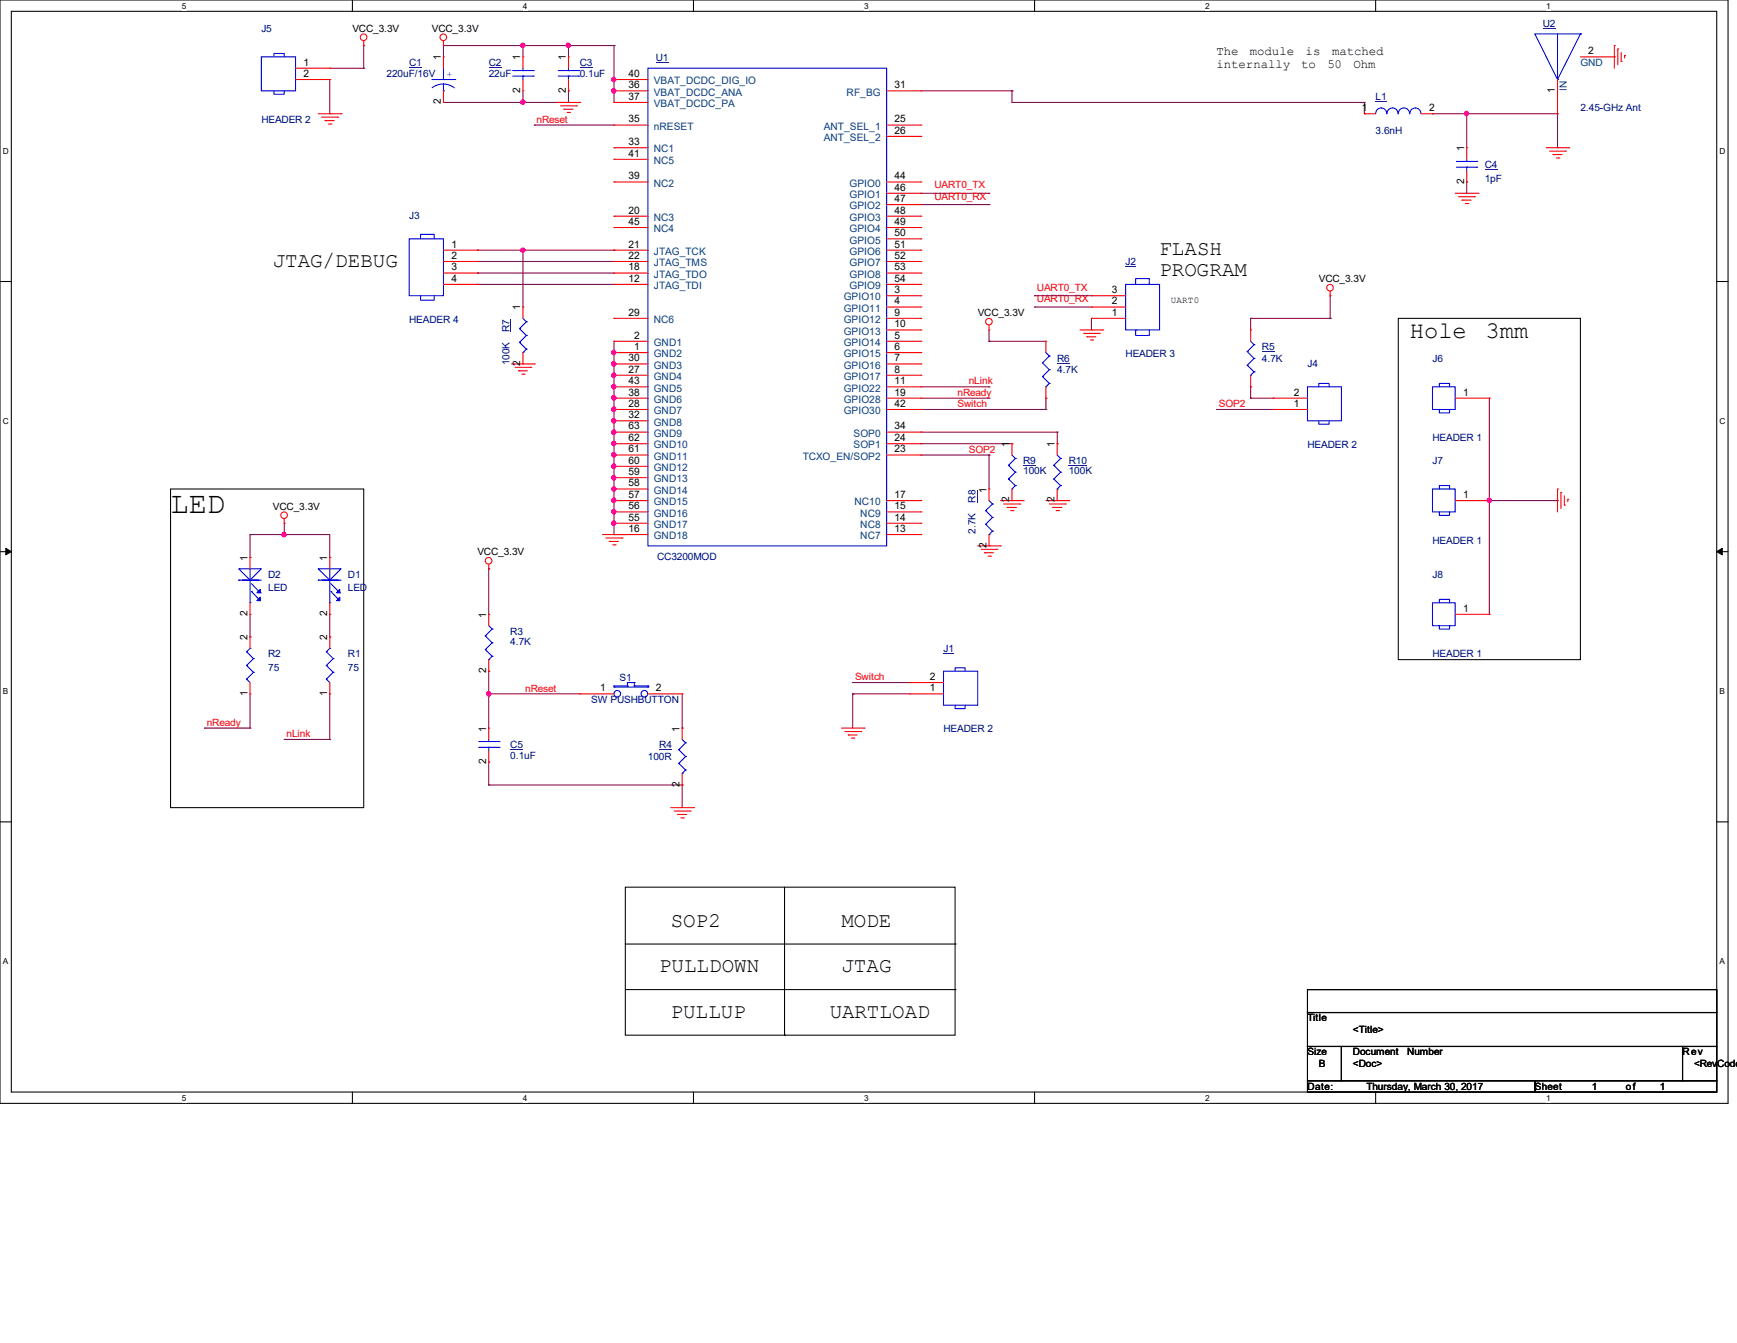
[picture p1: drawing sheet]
<svg xmlns="http://www.w3.org/2000/svg" width="279mm" height="216mm" viewBox="0 0 279 216" stroke-linecap="round" stroke-linejoin="round" font-family="sans-serif">
<path d="M0 0h278v177.4h-278zM1.8 1.8h274.3v173.8h-274.3z" fill="none" stroke="#000" stroke-width=".17"/>
<g fill="#fff">
<path d="M29.3 .2h.7v1.5h-.7z"/>
<path d="M29.3 175.8h.7v1.4h-.7z"/>
</g>
<path d="M56.7 0v1.8M56.7 175.6v1.8" fill="none" stroke="#000" stroke-width=".17"/>
<g fill="#fff">
<path d="M84.1 .2h.7v1.5h-.7z"/>
<path d="M84.1 175.8h.7v1.4h-.7z"/>
</g>
<path d="M111.5 0v1.8M111.5 175.6v1.8" fill="none" stroke="#000" stroke-width=".17"/>
<g fill="#fff">
<path d="M139 .2h.7v1.5h-.7z"/>
<path d="M139 175.8h.7v1.4h-.7z"/>
</g>
<path d="M166.4 0v1.8M166.4 175.6v1.8" fill="none" stroke="#000" stroke-width=".17"/>
<g fill="#fff">
<path d="M193.8 .2h.8v1.5h-.8z"/>
<path d="M193.8 175.8h.8v1.4h-.8z"/>
</g>
<path d="M221.3 0v1.8M221.3 175.6v1.8" fill="none" stroke="#000" stroke-width=".17"/>
<g fill="#fff">
<path d="M248.7 .2h.7v1.5h-.7z"/>
<path d="M248.7 175.8h.7v1.4h-.7z"/>
<path d="M.5 23.5h.9v1.5h-.9z"/>
<path d="M276.6 23.5h.9v1.5h-.9z"/>
<path d="M.5 67h.9v1.5h-.9z"/>
<path d="M276.6 67h.9v1.5h-.9z"/>
</g>
<path d="M0 45.3h1.8M276.1 45.3h1.9" fill="none" stroke="#000" stroke-width=".17"/>
<g fill="#fff">
<path d="M.5 110.4h.8v1.5h-.8z"/>
<path d="M276.6 110.4h.9v1.5h-.9z"/>
</g>
<path d="M0 88.7h1.8M276.1 88.7h1.9" fill="none" stroke="#000" stroke-width=".17"/>
<path d="M.9 88.1l.9 .6-.9 .5zM276.1 88.7l.9-.6v1.1z" fill="#000" stroke="#000" stroke-width=".16"/>
<g fill="#fff">
<path d="M.5 153.8h.8v1.5h-.8z"/>
<path d="M276.6 153.8h.9v1.5h-.9z"/>
</g>
<g fill="none" stroke="#000" stroke-width=".17">
<path d="M224.9 51.2h29.3v54.8h-29.3zM27.4 78.6h31.1v51.2h-31.1zM0 132.1h1.8M276.1 132.1h1.9M100.6 142.6h53v23.8h-53zM100.6 151.8h53M100.6 159.1h53M126.2 142.6v23.8M153.6 151.8h.1M153.6 159.1h.1M210.3 159.1h65.8v3.7h-65.8zM126.2 166.4h.1"/>
<path d="M210.3 162.8h65.8v5.4h-65.8zM210.3 168.2h5.5v5.5h-5.5zM210.3 173.7h36.6v1.9h-36.6zM215.8 168.2h54.8v5.5h-54.8zM246.9 173.7h29.2v1.9h-29.2zM270.6 168.2h5.5v5.5h-5.5z"/>
</g>
<g fill="none" stroke="#800040" stroke-width=".17">
<path d="M53 18.3h.1M53 12.8v5.5M53 11h5.5M58.5 11h.1M58.5 7.3h.1M58.5 7.3v3.7M71.3 7.3h.1M71.3 7.3h27.5M71.3 16.5h20.1M71.3 7.3v1.8M84.1 7.3h.1M84.1 16.5h.1"/>
<path d="M84.1 7.3v1.8M84.1 14.6v1.9M91.4 7.3h.1M91.4 14.6h.1M91.4 16.5h.1M91.4 7.3v1.8M91.4 14.6v1.9M98.8 14.6h.1M98.8 7.3h.1M98.8 7.3v9.2M148.1 14.6h14.7M162.8 14.6h.1"/>
<path d="M162.8 14.6v1.9h56.7M219.5 16.5h.1M219.5 18.3h.1M219.5 16.5v1.8M230.4 18.3h.1M230.4 18.3h20.1v5.4M235.9 18.3h.1M235.9 18.3v5.4M85.9 20.1h.1M85.9 20.1h12.9M148.1 31.1h11M148.1 32.9h11"/>
<path d="M159.1 31.1h.1M159.1 32.9h.1M235.9 29.3h.1M235.9 29.3v1.8M250.5 23.7h.1M76.8 40.2h.1M76.8 42h.1M76.8 43.9h.1M76.8 45.7h.1M76.8 40.2h22M76.8 42h22M76.8 43.9h22"/>
<path d="M76.8 45.7h22M84.1 40.2h.1M84.1 40.2v9.2M98.8 56.7h.1M98.8 58.5h.1M98.8 40.2h.1M98.8 54.9v31M159.1 54.9h.1M159.1 53v1.9M159.1 54.9h9.1M166.4 49.4h.1M166.4 47.5h.1"/>
<path d="M166.4 49.4h9.2M166.4 47.5h9.2M175.6 53h.1M175.6 51.2v1.8M201.2 51.2h.1M201.2 51.2v1.8M201.2 51.2h12.8M214 51.2h.1M214 47.5v3.7M98.8 60.3h.1M98.8 62.2h.1M98.8 64h.1"/>
<path d="M98.8 65.8h.1M98.8 67.6h.1M98.8 69.5h.1M98.8 71.3h.1M98.8 73.2h.1M98.8 75h.1M98.8 76.8h.1M98.8 78.6h.1M148.1 62.2h11M148.1 64h11M148.1 73.2h11M148.1 65.8h20.1"/>
<path d="M148.1 69.5h22M148.1 71.3h14.7M159.1 62.2h.1M159.1 64h.1M159.1 73.2h.1M159.1 73.2v5.4M162.8 71.3h.1M168.2 65.8h.1M168.2 64h.1M168.2 64v1.8M170.1 69.5h.1M170.1 71.3h.1"/>
<path d="M170.1 69.5v1.8M195.7 65.8h.1M195.7 65.8h9.1M201.2 64h.1M201.2 62.2h.1M201.2 64h3.6M201.2 62.2v1.8M239.6 64v34.8M40.2 85.9h.1M40.2 89.6h.1M40.2 85.9h12.8v3.7M40.2 85.9v3.7"/>
<path d="M40.2 98.8v3.6M45.7 85.9h.1M45.7 84.1v1.8M53 89.6h.1M53 98.8v3.6M78.6 91.4h.1M78.6 91.4v7.4M98.8 80.5h.1M98.8 82.3h.1M98.8 84.1h.1M239.6 80.5h.1M239.6 80.5h10.9"/>
<path d="M250.5 80.5h.1M32.9 117.1h.1M32.9 117.1h7.3M40.2 117.1h.1M40.2 102.4h.1M40.2 111.5v5.6M45.7 118.9h.1M45.7 118.9h7.3M53 118.9h.1M53 102.4h.1M53 111.5v7.4M78.6 111.5h.1"/>
<path d="M78.6 107.9h.1M78.6 107.9v9.2M78.6 111.5h14.7M109.7 117.1h.1M109.7 111.5v5.6M137.2 109.7h.1M137.2 111.5h.1M137.2 111.5h9.1M137.2 109.7h9.1M137.2 111.5v5.6M78.6 122.5h.1M78.6 126.2h.1"/>
<path d="M78.6 122.5v3.7M78.6 126.2h31.1M109.7 126.2h.1M109.7 126.2v3.6"/>
</g>
<g fill="#f0f" stroke="#f0f" stroke-width=".17">
<circle cx="78.6" cy="111.5" r=".35"/>
<circle cx="98.7" cy="14.6" r=".35"/>
<circle cx="98.7" cy="12.8" r=".35"/>
<circle cx="98.7" cy="58.5" r=".35"/>
<circle cx="98.7" cy="56.7" r=".35"/>
<circle cx="98.7" cy="60.3" r=".35"/>
<circle cx="98.7" cy="64" r=".35"/>
<circle cx="98.7" cy="62.1" r=".35"/>
<circle cx="98.7" cy="65.8" r=".35"/>
<circle cx="98.7" cy="69.5" r=".35"/>
<circle cx="98.7" cy="67.6" r=".35"/>
<circle cx="98.7" cy="71.3" r=".35"/>
<circle cx="98.7" cy="73.1" r=".35"/>
<circle cx="98.7" cy="75" r=".35"/>
<circle cx="98.7" cy="78.6" r=".35"/>
<circle cx="98.7" cy="76.8" r=".35"/>
<circle cx="98.7" cy="80.4" r=".35"/>
<circle cx="98.7" cy="84.1" r=".35"/>
<circle cx="98.7" cy="82.3" r=".35"/>
<circle cx="45.7" cy="85.9" r=".35"/>
<circle cx="84.1" cy="7.3" r=".35"/>
<circle cx="91.4" cy="7.3" r=".35"/>
<circle cx="84.1" cy="16.4" r=".35"/>
<circle cx="84.1" cy="40.2" r=".35"/>
<circle cx="235.9" cy="18.2" r=".35"/>
<circle cx="239.6" cy="80.4" r=".35"/>
</g>
<g fill="none" stroke="#f00" stroke-width=".17">
<path d="M51.2 18.3h3.7M51.7 18.8h2.6M52.3 19.4h.1M52.3 19.4h1.5M52.8 19.9h.4M53.2 19.9h.1M54.3 18.8h.1M54.9 18.3h.1M58.5 7.3h.1M58.5 6.6v.7M71.3 7.3h.1M71.3 6.6v.7"/>
<path d="M89.6 16.5h3.7M90.2 17h2.5M90.7 17.6h.1M90.7 17.6h1.5M91.2 18.1h.4M91.6 18.1h.1M92.7 17h.1M93.3 16.5h.1M259.7 7.3h.1M259.7 7.3v3.7M260.2 7.9h.1M260.2 7.9v2.5"/>
<path d="M260.8 9.9h.1M260.8 8.4v1.5M261.3 8.9h.1M261.3 8.9v.4M234.1 31.1h3.6M234.6 31.6h2.6M235.2 32.2h.1M235.2 32.2h1.4M235.7 32.7h.4M236.1 32.7h.1M237.2 31.6h.1M237.7 31.1h.1"/>
<path d="M248.7 23.7h3.6M249.3 24.3h2.5M249.8 24.8h.1M249.8 24.8h1.4M250.4 25.4h.3M250.7 25.4h.1M251.8 24.3h.1M252.3 23.7h.1M82.3 58.5h3.6M82.8 59.1h2.6M83.4 59.6h.1M83.4 59.6h1.4"/>
<path d="M85.4 59.1h.1M85.9 58.5h.1M159.1 53h.1M159.1 52.3v.7M173.7 53h3.7M174.3 53.6h2.5M174.8 54.1h.1M174.8 54.1h1.5M175.4 54.7h.3M175.7 54.7h.1M176.8 53.6h.1M177.4 53h.1"/>
<path d="M214 47.5h.1M214 46.8v.7M83.9 60.2h.4M84.3 60.2h.1M250.5 78.6h.1M250.5 78.6v3.7M251.1 79.2h.1M251.1 79.2v2.5M251.6 79.7v1.5M45.7 84.1h.1M45.7 83.4v.7M78.6 91.4h.1"/>
<path d="M78.6 90.7v.7M96.9 85.9h3.7M97.5 86.5h2.5M98 87h.1M98 87h1.5M98.6 87.6h.3M98.9 87.6h.1M100 86.5h.1M100.6 85.9h.1M157.3 87.8h3.6M157.8 88.3h2.6M158.4 88.9h.1"/>
<path d="M158.4 88.9h1.4M158.9 89.4h.4M159.3 89.4h.1M160.4 88.3h.1M160.9 87.8h.1M160.9 80.5h3.7M161.5 81h2.5M162 81.6h.1M162 81.6h1.5M162.6 82.1h.3M162.9 82.1h.1M164 81h.1"/>
<path d="M164.6 80.5h.1M168.2 80.5h3.7M168.8 81h2.6M169.3 81.6h.1M169.3 81.6h1.5M169.9 82.1h.4M170.3 82.1h.1M171.4 81h.1M171.9 80.5h.1M251.6 81.2h.1M252.2 80.3h.1M252.2 80.3v.3"/>
<path d="M135.3 117.1h3.7M135.9 117.6h2.5M136.4 118.2h.1M136.4 118.2h1.5M136.9 118.7h.4M137.3 118.7h.1M138.4 117.6h.1M139 117.1h.1M107.9 129.8h3.6M108.5 130.4h2.5M109 130.9h.1M109 130.9h1.4"/>
<path d="M109.5 131.5h.4M109.9 131.5h.1M111 130.4h.1M111.5 129.8h.1"/>
<circle cx="58.5" cy="6" r=".53"/>
<circle cx="71.3" cy="6" r=".53"/>
<circle cx="159.1" cy="51.7" r=".53"/>
<circle cx="213.9" cy="46.2" r=".53"/>
<circle cx="45.7" cy="82.8" r=".53"/>
<circle cx="78.6" cy="90.1" r=".53"/>
</g>
<path d="M151.8 107.9h5.5v5.5h-5.5zM153.6 113.4v.5h1.6v-.5M153.6 107.9v-.5h1.6v.5" fill="none" stroke="#00f" stroke-width=".17"/>
<path d="M151.8 104.9h1.7v.2h-1.7z" fill="#000080"/>
<g fill="none" stroke="#f00" stroke-width=".17">
<path d="M159.1 78.6h.1M159.1 78.6v1.9M78.6 98.8h.1M78.6 98.8v1.8M159.1 87.8h.1M159.1 85.9v1.9M234.1 80.5h5.5M234.1 98.8h5.5M239.6 80.5h.1M239.6 98.8h.1M40.2 111.5h.1M40.2 102.4h.1"/>
<path d="M40.2 102.4v1.8M40.2 109.7v1.8M78.6 107.9h.1M78.6 106v1.9M146.3 111.5h.1M146.3 109.7h.1M146.3 111.5h5.5M146.3 109.7h5.5"/>
</g>
<g fill="none" stroke="#00f" stroke-width=".17">
<path d="M223.1 18.3a.89 .89 0 0 0-.9-.9 .89 .89 0 0 0-.9 .9M224.9 18.3a.89 .89 0 0 0-.9-.9 .89 .89 0 0 0-.9 .9M226.7 18.3a.91 .91 0 0 0-.9-.9 .91 .91 0 0 0-.9 .9M228.6 18.3a.89 .89 0 0 0-.9-.9 .89 .89 0 0 0-.9 .9M230.4 78.6h3.7v3.7h-3.7zM231.5 78.6v-.5h1.7v.5M158.5 82.1h.1M158.5 84.3h.1M158.5 82.1l1.1 1.1M158.5 84.3l1.1 1.1M159.1 85.9h.1M159.1 80.5l.5 .5"/>
<path d="M159.6 81h.1M159.6 83.2h.1M159.6 85.4h.1M159.6 81l-1.1 1.1M159.6 83.2l-1.1 1.1M159.6 85.4l-.5 .5M230.4 96.9h3.7v3.7h-3.7zM231.5 82.3v.5h1.7v-.5M231.5 96.9v-.5h1.7v.5M39.7 109.2h.1M39.7 107h.1M39.7 104.8h.1"/>
<path d="M39.7 109.2l.5 .5M39.7 107l1.1 1.1M39.7 104.8l1.1 1.1M40.2 104.2h.1M40.2 104.2l-.5 .6M40.8 108.1h.1M40.8 105.9h.1M40.8 108.1l-1.1 1.1M40.8 105.9l-1.1 1.1M78.1 102.2h.1M78.1 104.4h.1M78.1 102.2l1.1 1.1"/>
<path d="M78.1 104.4l1.1 1.1M78.6 106h.1M78.6 100.6l.6 .5M79.2 101.1h.1M79.2 103.3h.1M79.2 105.5h.1M79.2 101.1l-1.1 1.1M79.2 103.3l-1.1 1.1M79.2 105.5l-.6 .5M231.5 100.6v.5h1.7v-.5"/>
</g>
<path d="M157.2 78.7v2.1" fill="none" stroke="#000080" stroke-width=".16"/>
<path d="M221.3 16.2h1.8v.1h-1.8z" fill="#000080"/>
<g fill="none" stroke="#f00" stroke-width=".17">
<path d="M219.5 18.3h.1M219.5 18.3h1.8M228.6 18.3h1.8M230.4 18.3h.1M71.3 40.2h5.5M71.3 42h5.5M71.3 43.9h5.5M71.3 45.7h5.5M76.8 40.2h.1M76.8 42h.1M76.8 43.9h.1M76.8 45.7h.1"/>
<path d="M168.2 54.9h.1M168.2 54.9v1.8M168.2 64h.1M168.2 62.2v1.8M93.3 111.5h.1M93.3 111.5h5.5M104.2 111.5h5.5M109.7 111.5h.1"/>
</g>
<g fill="none" stroke="#00f" stroke-width=".17">
<path d="M65.8 38.4h5.5v9.1h-5.5zM67.6 38.4v-.7h2.2v.7M67.6 47.5v.8h2.2v-.8M167.7 58.3h.1M167.7 58.3l1.1 1.1M168.2 56.7l.6 .5M168.8 57.2h.1M168.8 59.4h.1M168.8 57.2l-1.1 1.1M168.8 59.4l-1.1 1.1M181.1 45.7h5.4v7.3h-5.4zM182.7 45.7v-.9h2.2v.9h-.2"/>
<path d="M182.9 53h-.2v.9h2.2v-.9M167.7 60.5h.1M167.7 60.5l1.1 1.1M168.2 62.2h.1M168.8 61.6h.1M168.8 61.6l-.6 .6M98.8 110.3h.1M98.8 110.4h.1M98.8 110.4h5.4M98.8 110.3h2.1M98.8 110.3v.1M100.9 109.7h.1"/>
<path d="M100.9 110.3h.1M100.9 109.7h1.1M100.9 109.7v.6M102 110.3h.1M102 109.7h.1M102 110.3h2.2M102 109.7v.6M104.2 110.4h.1M104.2 110.3h.1M104.2 110.3v.1"/>
<circle cx="99.3" cy="111.5" r=".53"/>
<circle cx="103.7" cy="111.5" r=".53"/>
</g>
<path d="M170.1 58.4h2" fill="none" stroke="#000080" stroke-width=".16"/>
<path d="M181.1 42.8h1.7v.1h-1.7z" fill="#000080"/>
<g fill="none" stroke="#f00" stroke-width=".17">
<path d="M47.5 11h5.5M47.5 12.8h5.5M53 11h.1M53 12.8h.1M71.3 9.1h.1M71.3 16.5h.1M71.3 9.1v1.9M71.3 14.6v1.9M84.1 9.1h.1M84.1 14.6h.1M84.1 9.1v1.9M84.1 12.8v1.8"/>
<path d="M91.4 9.1h.1M91.4 14.6h.1M91.4 9.1v1.9M91.4 12.8v1.8M98.8 12.8h.1M98.8 14.6h.1M98.8 16.5h.1M98.8 12.8h5.4M98.8 14.6h5.4M98.8 16.5h5.4M142.6 14.6h5.5M148.1 14.6h.1"/>
<path d="M250.5 18.3h.1M250.5 12.8v5.5M254.2 9.1h5.5M259.7 9.1h.1M98.8 20.1h.1M98.8 23.7h.1M98.8 25.6h.1M98.8 29.3h.1M98.8 34.8h.1M98.8 36.6h.1M98.8 20.1h5.4M98.8 23.7h5.4"/>
<path d="M98.8 25.6h5.4M98.8 29.3h5.4M98.8 34.8h5.4M98.8 36.6h5.4M142.6 20.1h5.5M142.6 29.3h5.5M142.6 34.8h5.5M142.6 36.6h5.5M142.6 21.9h5.5M142.6 31.1h5.5M142.6 32.9h5.5M142.6 38.4h5.5"/>
<path d="M148.1 20.1h.1M148.1 21.9h.1M148.1 29.3h.1M148.1 31.1h.1M148.1 32.9h.1M148.1 34.8h.1M148.1 36.6h.1M148.1 38.4h.1M235.9 23.7h.1M235.9 29.3h.1M235.9 23.7v1.9M235.9 27.4v1.9"/>
<path d="M84.1 49.4h.1M84.1 58.5h.1M84.1 49.4v1.8M84.1 56.7v1.8M98.8 40.2h.1M98.8 42h.1M98.8 43.9h.1M98.8 45.7h.1M98.8 51.2h.1M98.8 54.9h.1M98.8 56.7h.1M98.8 58.5h.1"/>
<path d="M98.8 51.2h5.4M98.8 40.2h5.4M98.8 42h5.4M98.8 43.9h5.4M98.8 45.7h5.4M98.8 54.9h5.4M98.8 56.7h5.4M98.8 58.5h5.4M142.6 51.2h5.5M142.6 49.4h5.5M142.6 47.5h5.5M142.6 40.2h5.5"/>
<path d="M142.6 42h5.5M142.6 43.9h5.5M142.6 45.7h5.5M142.6 54.9h5.5M142.6 56.7h5.5M142.6 58.5h5.5M142.6 53h5.5M148.1 40.2h.1M148.1 42h.1M148.1 43.9h.1M148.1 45.7h.1M148.1 47.5h.1"/>
<path d="M148.1 49.4h.1M148.1 51.2h.1M148.1 53h.1M148.1 54.9h.1M148.1 56.7h.1M148.1 58.5h.1M175.6 51.2h.1M175.6 49.4h.1M175.6 47.5h.1M175.6 51.2h5.5M175.6 49.4h5.5M175.6 47.5h5.5"/>
<path d="M201.2 53h.1M201.2 53v1.9M98.8 60.3h.1M98.8 62.2h.1M98.8 64h.1M98.8 65.8h.1M98.8 67.6h.1M98.8 69.5h.1M98.8 71.3h.1M98.8 73.2h.1M98.8 75h.1M98.8 76.8h.1"/>
<path d="M98.8 78.6h.1M98.8 60.3h5.4M98.8 62.2h5.4M98.8 64h5.4M98.8 65.8h5.4M98.8 67.6h5.4M98.8 69.5h5.4M98.8 71.3h5.4M98.8 73.2h5.4M98.8 75h5.4M98.8 76.8h5.4M98.8 78.6h5.4"/>
<path d="M142.6 60.3h5.5M142.6 62.2h5.5M142.6 64h5.5M142.6 65.8h5.5M142.6 69.5h5.5M142.6 71.3h5.5M142.6 73.2h5.5M148.1 60.3h.1M148.1 62.2h.1M148.1 64h.1M148.1 65.8h.1M148.1 69.5h.1"/>
<path d="M148.1 71.3h.1M148.1 73.2h.1M162.8 71.3h.1M162.8 71.3v1.9M162.8 78.6v1.9M170.1 71.3h.1M170.1 71.3v1.9M170.1 78.6v1.9M201.2 62.2h.1M201.2 60.3v1.9M204.8 65.8h.1M204.8 64h.1"/>
<path d="M204.8 64h5.5M204.8 65.8h5.5M234.1 64h5.5M239.6 64h.1M40.2 89.6h.1M40.2 98.8h.1M40.2 89.6v1.8M40.2 96.9v1.9M53 89.6h.1M53 98.8h.1M53 89.6v1.8M53 96.9v1.9"/>
<path d="M98.8 80.5h.1M98.8 82.3h.1M98.8 84.1h.1M98.8 85.9h.1M98.8 80.5h5.4M98.8 82.3h5.4M98.8 84.1h5.4M98.8 85.9h5.4M142.6 80.5h5.5M142.6 82.3h5.5M142.6 84.1h5.5M142.6 85.9h5.5"/>
<path d="M148.1 80.5h.1M148.1 82.3h.1M148.1 84.1h.1M148.1 85.9h.1M162.8 80.5h.1M170.1 80.5h.1M53 111.5h.1M53 102.4h.1M53 102.4v1.8M53 109.7v1.8M78.6 117.1h.1M78.6 117.1v1.8"/>
<path d="M109.7 117.1h.1M109.7 117.1v1.8M78.6 122.5h.1M78.6 120.7v1.8M109.7 126.2h.1M109.7 124.3v1.9"/>
</g>
<g fill="none" stroke="#00f" stroke-width=".17">
<path d="M42 9.1h5.5v5.5h-5.5zM44.1 9.1v-.5h1.6v.5M44.1 14.6v.6h1.6v-.6M69.5 12.8h3.7M71.3 14.6h.1M71.3 12.8h.1M71.3 13.5l1.1 .2 .7 .4M71.3 13.5l-.8 .1-1 .5M71.3 11v1.8M71.3 13.5v1.1M73.2 12.8h.1M82.5 12.2h3.3"/>
<path d="M82.5 11.3h3.3M84.1 11.3h.1M84.1 12.2h.1M84.1 11v.3M84.1 12.2v.6M85.8 12.2h.1M85.8 11.3h.1M89.8 12.2h3.3M89.8 11.3h3.3M91.4 11.3h.1M91.4 12.2h.1M91.4 11v.3"/>
<path d="M91.4 12.2v.6M93.1 12.2h.1M93.1 11.3h.1M104.2 11h38.4v76.8h-38.4zM250.5 12.8h.1M250.5 5.5v7.3M254.2 5.5h.1M254.2 5.5h-7.3l3.6 7.3M254.2 5.5l-3.7 7.3M234.3 26.9h3.2M234.3 26h3.2M235.9 26h.1"/>
<path d="M235.9 26.9h.1M235.9 25.6v.4M235.9 26.9v.5M237.5 26.9h.1M237.5 26h.1M83.6 52.8h.1M83.6 55h.1M83.6 52.8l1.1 1.1M83.6 55l1.1 1.1M84.1 56.7h.1M84.1 51.2l.6 .5M84.7 51.7h.1"/>
<path d="M84.7 53.9h.1M84.7 56.1h.1M84.7 51.7l-1.1 1.1M84.7 53.9l-1.1 1.1M84.7 56.1l-.6 .6M200.6 56.5h.1M200.6 58.7h.1M200.6 56.5l1.1 1.1M200.6 58.7l1.1 1.1M201.2 54.9l.5 .5M201.7 55.4h.1M201.7 57.6h.1"/>
<path d="M201.7 59.8h.1M201.7 55.4l-1.1 1.1M201.7 57.6l-1.1 1.1M201.7 59.8l-.5 .5M162.2 74.8h.1M162.2 77h.1M162.2 74.8l1.1 1.1M162.2 77l1.1 1.1M162.8 78.6h.1M162.8 73.2l.5 .5M163.3 73.7h.1M163.3 75.9h.1"/>
<path d="M163.3 78.1h.1M163.3 73.7l-1.1 1.1M163.3 75.9l-1.1 1.1M163.3 78.1l-.5 .5M169.5 74.8h.1M169.5 77h.1M169.5 74.8l1.1 1.1M169.5 77l1.1 1.1M170.1 78.6h.1M170.1 73.2l.5 .5M170.6 73.7h.1M170.6 75.9h.1"/>
<path d="M170.6 78.1h.1M170.6 73.7l-1.1 1.1M170.6 75.9l-1.1 1.1M170.6 78.1l-.5 .5M201.2 60.3h.1M210.3 62.2h5.5v5.4h-5.5zM212.1 67.6v.6h1.7v-.6M212.1 62.2v-.6h1.7v.6M230.4 62.2h3.7v3.6h-3.7zM231.5 62.2v-.6h1.7v.6M231.5 65.8v.6h1.7v-.6M38.4 91.4h3.6l-1.8 1.9z"/>
<path d="M38.4 93.3h.1M38.4 93.3h3.6M40.2 93.3h.1M40.2 96.9h.1M40.2 91.4v5.5M40.4 95.1h.1M40.4 93.8l1.5 1.5M40.4 95.1l1.5 1.5M41.5 93.3h.1M41.9 95.3h.1M51.2 91.4h3.7l-1.9 1.9zM51.2 93.3h.1"/>
<path d="M51.2 93.3h3.7M53 93.3h.1M53 96.9h.1M53 91.4v5.5M53.2 95.1h.1M53.2 93.8l1.5 1.5M53.2 95.1l1.5 1.5M54.3 93.3h.1M54.7 95.3h.1M52.5 109.2h.1M52.5 107h.1M52.5 104.8h.1"/>
<path d="M52.5 109.2l.5 .5M52.5 107l1.1 1.1M52.5 104.8l1.1 1.1M53 104.2h.1M53 104.2l-.5 .6M53.6 108.1h.1M53.6 105.9h.1M53.6 108.1l-1.1 1.1M53.6 105.9l-1.1 1.1M77 119.2h3.3M78.6 119.2h.1M78.6 118.9v.3"/>
<path d="M80.3 119.2h.1M109.7 118.9l.6 .5M110.3 119.4h.1M110.3 119.4l-1.1 1.1M77 120.1h3.3M78.6 120.1h.1M78.6 120.1v.6M80.3 120.1h.1M109.2 120.5h.1M109.2 122.7h.1M109.2 120.5l1.1 1.1M109.2 122.7l1.1 1.1"/>
<path d="M109.7 124.3h.1M110.3 121.6h.1M110.3 123.8h.1M110.3 121.6l-1.1 1.1M110.3 123.8l-.6 .5"/>
</g>
<path d="M65.8 10.8h2.1M78.6 10.8h2M93.3 10.8h2M105.5 10.1h2M248.2 4.6h2M238.8 27.3h2.1M82.2 51.3v2.1M203 56.5h2M164.6 74.8h2M171.9 74.8h2.9M82.1 120.5h2M106 120.5h2.1" fill="none" stroke="#000080" stroke-width=".16"/>
<g fill="#00f" stroke="#00f" stroke-width=".17">
<path d="M54.7 94.7v.6h-.6z"/>
<path d="M54.7 96v.6h-.6z"/>
<path d="M41.9 94.7v.6h-.6z"/>
<path d="M41.3 96.6l.6-.6v.6z"/>
</g>
<g fill="#f0f" stroke="#f0f" stroke-width=".17">
<circle cx="78.6" cy="111.5" r=".35"/>
<circle cx="98.7" cy="14.6" r=".35"/>
<circle cx="98.7" cy="12.8" r=".35"/>
<circle cx="98.7" cy="58.5" r=".35"/>
<circle cx="98.7" cy="56.7" r=".35"/>
<circle cx="98.7" cy="60.3" r=".35"/>
<circle cx="98.7" cy="64" r=".35"/>
<circle cx="98.7" cy="62.1" r=".35"/>
<circle cx="98.7" cy="65.8" r=".35"/>
<circle cx="98.7" cy="69.5" r=".35"/>
<circle cx="98.7" cy="67.6" r=".35"/>
<circle cx="98.7" cy="71.3" r=".35"/>
<circle cx="98.7" cy="73.1" r=".35"/>
<circle cx="98.7" cy="75" r=".35"/>
<circle cx="98.7" cy="78.6" r=".35"/>
<circle cx="98.7" cy="76.8" r=".35"/>
<circle cx="98.7" cy="80.4" r=".35"/>
<circle cx="98.7" cy="84.1" r=".35"/>
<circle cx="98.7" cy="82.3" r=".35"/>
<circle cx="45.7" cy="85.9" r=".35"/>
<circle cx="84.1" cy="7.3" r=".35"/>
<circle cx="91.4" cy="7.3" r=".35"/>
<circle cx="84.1" cy="16.4" r=".35"/>
<circle cx="84.1" cy="40.2" r=".35"/>
<circle cx="235.9" cy="18.2" r=".35"/>
<circle cx="239.6" cy="80.4" r=".35"/>
</g>
<text font-size="4.9" x="27.4" y="82.5">LED</text>
<g font-size="3.8">
<text x="226.8" y="54.3">Hole</text>
<text x="239" y="54.3">3mm</text>
</g>
<g font-size="3.4">
<text x="186.5" y="41.1">FLASH</text>
<text x="43.9" y="42.9">JTAG/DEBUG</text>
<text x="186.5" y="44.4">PROGRAM</text>
<text x="107.9" y="149">SOP2</text>
<text x="135.3" y="149">MODE</text>
<text x="106" y="156.3">PULLDOWN</text>
<text x="135.3" y="156.3">JTAG</text>
<text x="107.9" y="163.6">PULLUP</text>
<text x="133.5" y="163.6">UARTLOAD</text>
</g>
<g font-size="2">
<text x="195.7" y="8.9">The</text>
<text x="195.7" y="10.9">internally</text>
<text x="201" y="8.9">module</text>
<text x="209.3" y="10.9">to</text>
<text x="210" y="8.9">is</text>
<text x="213.5" y="10.9">50</text>
<text x="214.3" y="8.9">matched</text>
<text x="217.7" y="10.9">Ohm</text>
</g>
<g font-size="1.7">
<text x="48.8" y="10.5">1</text>
<text x="70.9" y="9.7" transform="rotate(-90 70.9 9.7)">1</text>
<text x="83.7" y="9.7" transform="rotate(-90 83.7 9.7)">1</text>
<text x="91" y="9.7" transform="rotate(-90 91 9.7)">1</text>
<text x="255.5" y="8.7">2</text>
<text x="48.8" y="12.4">2</text>
<text x="70.9" y="16.8" transform="rotate(-90 70.9 16.8)">2</text>
<text x="83.7" y="14.9" transform="rotate(-90 83.7 14.9)">2</text>
<text x="91" y="14.9" transform="rotate(-90 91 14.9)">2</text>
<text x="101.1" y="12.4">40</text>
<text x="101.1" y="14.2">36</text>
<text x="101.1" y="16">37</text>
<text x="143.9" y="14.2">31</text>
<text x="219.1" y="17.9">1</text>
<text x="229.9" y="17.9">2</text>
<text x="250.1" y="14.9" transform="rotate(-90 250.1 14.9)">1</text>
<text x="101.1" y="19.7">35</text>
<text x="101.1" y="23.3">33</text>
<text x="143.9" y="19.7">25</text>
<text x="143.9" y="21.5">26</text>
<text x="101.1" y="25.2">41</text>
<text x="101.1" y="28.8">39</text>
<text x="143.9" y="28.8">44</text>
<text x="235.5" y="29.6" transform="rotate(-90 235.5 29.6)">2</text>
<text x="235.5" y="24.3" transform="rotate(-90 235.5 24.3)">1</text>
<text x="101.1" y="34.3">20</text>
<text x="143.9" y="30.6">46</text>
<text x="143.9" y="32.5">47</text>
<text x="143.9" y="34.3">48</text>
<text x="72.6" y="39.8">1</text>
<text x="72.6" y="41.6">2</text>
<text x="101.1" y="36.2">45</text>
<text x="101.1" y="39.8">21</text>
<text x="101.1" y="41.6">22</text>
<text x="143.9" y="36.2">49</text>
<text x="143.9" y="38">50</text>
<text x="143.9" y="39.8">51</text>
<text x="143.9" y="41.6">52</text>
<text x="72.6" y="43.5">3</text>
<text x="72.6" y="45.3">4</text>
<text x="101.1" y="43.5">18</text>
<text x="101.1" y="45.3">12</text>
<text x="143.9" y="43.5">53</text>
<text x="143.9" y="45.3">54</text>
<text x="143.9" y="47.1">3</text>
<text x="178.9" y="47.1">3</text>
<text x="83.7" y="49.9" transform="rotate(-90 83.7 49.9)">1</text>
<text x="101.1" y="50.8">29</text>
<text x="143.9" y="48.9">4</text>
<text x="143.9" y="50.8">9</text>
<text x="143.9" y="52.6">10</text>
<text x="178.9" y="50.8">1</text>
<text x="178.9" y="48.9">2</text>
<text x="83.7" y="58.8" transform="rotate(-90 83.7 58.8)">2</text>
<text x="101.1" y="58.1">30</text>
<text x="101.1" y="59.9">27</text>
<text x="102" y="54.4">2</text>
<text x="102" y="56.3">1</text>
<text x="143.9" y="54.4">5</text>
<text x="143.9" y="56.3">6</text>
<text x="143.9" y="58.1">7</text>
<text x="143.9" y="59.9">8</text>
<text x="101.1" y="61.8">43</text>
<text x="101.1" y="63.6">38</text>
<text x="101.1" y="65.4">28</text>
<text x="143.9" y="61.8">11</text>
<text x="143.9" y="63.6">19</text>
<text x="143.9" y="65.4">42</text>
<text x="208.1" y="65.4">1</text>
<text x="208.1" y="63.6">2</text>
<text x="235.3" y="63.6">1</text>
<text x="101.1" y="67.2">32</text>
<text x="101.1" y="69">63</text>
<text x="101.1" y="70.9">62</text>
<text x="143.9" y="69">34</text>
<text x="143.9" y="70.9">24</text>
<text x="162.3" y="71.9" transform="rotate(-90 162.3 71.9)">1</text>
<text x="169.6" y="71.9" transform="rotate(-90 169.6 71.9)">1</text>
<text x="101.1" y="72.7">61</text>
<text x="101.1" y="74.5">60</text>
<text x="101.1" y="76.4">59</text>
<text x="143.9" y="72.7">23</text>
<text x="101.1" y="78.2">58</text>
<text x="101.1" y="80.1">57</text>
<text x="101.1" y="81.9">56</text>
<text x="101.1" y="83.7">55</text>
<text x="143.9" y="80.1">17</text>
<text x="143.9" y="81.9">15</text>
<text x="143.9" y="83.7">14</text>
<text x="158.7" y="79.2" transform="rotate(-90 158.7 79.2)">1</text>
<text x="162.3" y="80.8" transform="rotate(-90 162.3 80.8)">2</text>
<text x="169.6" y="80.8" transform="rotate(-90 169.6 80.8)">2</text>
<text x="235.3" y="80.1">1</text>
<text x="101.1" y="85.5">16</text>
<text x="143.9" y="85.5">13</text>
<text x="158.7" y="88.1" transform="rotate(-90 158.7 88.1)">2</text>
<text x="39.8" y="90.2" transform="rotate(-90 39.8 90.2)">1</text>
<text x="52.6" y="90.2" transform="rotate(-90 52.6 90.2)">1</text>
<text x="39.8" y="99.1" transform="rotate(-90 39.8 99.1)">2</text>
<text x="52.6" y="99.1" transform="rotate(-90 52.6 99.1)">2</text>
<text x="78.2" y="99.3" transform="rotate(-90 78.2 99.3)">1</text>
<text x="235.3" y="98.3">1</text>
<text x="39.8" y="103" transform="rotate(-90 39.8 103)">2</text>
<text x="52.6" y="103" transform="rotate(-90 52.6 103)">2</text>
<text x="39.8" y="111.9" transform="rotate(-90 39.8 111.9)">1</text>
<text x="52.6" y="111.9" transform="rotate(-90 52.6 111.9)">1</text>
<text x="78.2" y="108.2" transform="rotate(-90 78.2 108.2)">2</text>
<text x="96.6" y="111.1">1</text>
<text x="105.5" y="111.1">2</text>
<text x="149.6" y="111.1">1</text>
<text x="149.6" y="109.3">2</text>
<text x="78.2" y="117.6" transform="rotate(-90 78.2 117.6)">1</text>
<text x="109.3" y="117.6" transform="rotate(-90 109.3 117.6)">1</text>
<text x="78.2" y="122.8" transform="rotate(-90 78.2 122.8)">2</text>
<text x="109.3" y="126.5" transform="rotate(-90 109.3 126.5)">2</text>
</g>
<g font-size="1.7" fill="#004080">
<text x="105.2" y="13.5">VBAT_DCDC_DIG_IO</text>
<text x="105.2" y="15.4">VBAT_DCDC_ANA</text>
<text x="105.2" y="17.2">VBAT_DCDC_PA</text>
<text x="136.2" y="15.4">RF_BG</text>
<text x="105.2" y="20.9">nRESET</text>
<text x="132.5" y="20.9">ANT_SEL_1</text>
<text x="132.5" y="22.7">ANT_SEL_2</text>
<text x="105.2" y="24.5">NC1</text>
<text x="105.2" y="26.4">NC5</text>
<text x="105.2" y="30">NC2</text>
<text x="105.2" y="35.5">NC3</text>
<text x="136.6" y="30">GPIO0</text>
<text x="136.6" y="31.8">GPIO1</text>
<text x="136.6" y="33.7">GPIO2</text>
<text x="136.6" y="35.5">GPIO3</text>
<text x="105.2" y="37.3">NC4</text>
<text x="105.2" y="41">JTAG_TCK</text>
<text x="136.6" y="37.3">GPIO4</text>
<text x="136.6" y="39.2">GPIO5</text>
<text x="136.6" y="41">GPIO6</text>
<text x="105.2" y="42.8">JTAG_TMS</text>
<text x="105.2" y="44.7">JTAG_TDO</text>
<text x="105.2" y="46.5">JTAG_TDI</text>
<text x="136.6" y="42.8">GPIO7</text>
<text x="136.6" y="44.7">GPIO8</text>
<text x="136.6" y="46.5">GPIO9</text>
<text x="105.2" y="51.9">NC6</text>
<text x="135.7" y="48.3">GPIO10</text>
<text x="135.7" y="50.1">GPIO11</text>
<text x="135.7" y="51.9">GPIO12</text>
<text x="135.7" y="53.8">GPIO13</text>
<text x="105.2" y="55.6">GND1</text>
<text x="105.2" y="57.4">GND2</text>
<text x="105.2" y="59.3">GND3</text>
<text x="135.7" y="55.6">GPIO14</text>
<text x="135.7" y="57.4">GPIO15</text>
<text x="135.7" y="59.3">GPIO16</text>
<text x="105.2" y="61.1">GND4</text>
<text x="105.2" y="63">GND5</text>
<text x="105.2" y="64.8">GND6</text>
<text x="135.7" y="61.1">GPIO17</text>
<text x="135.7" y="63">GPIO22</text>
<text x="135.7" y="64.8">GPIO28</text>
<text x="105.2" y="66.6">GND7</text>
<text x="105.2" y="68.4">GND8</text>
<text x="105.2" y="70.2">GND9</text>
<text x="135.7" y="66.6">GPIO30</text>
<text x="137.3" y="70.2">SOP0</text>
<text x="105.2" y="72.1">GND10</text>
<text x="105.2" y="73.9">GND11</text>
<text x="105.2" y="75.7">GND12</text>
<text x="105.2" y="77.6">GND13</text>
<text x="129.1" y="73.9">TCXO_EN/SOP2</text>
<text x="137.3" y="72.1">SOP1</text>
<text x="105.2" y="79.4">GND14</text>
<text x="105.2" y="81.2">GND15</text>
<text x="105.2" y="83.1">GND16</text>
<text x="137.5" y="81.2">NC10</text>
<text x="138.4" y="83.1">NC9</text>
<text x="105.2" y="84.9">GND17</text>
<text x="105.2" y="86.7">GND18</text>
<text x="138.4" y="84.9">NC8</text>
<text x="138.4" y="86.7">NC7</text>
</g>
<g font-size="1.6" fill="#000080">
<text x="42" y="5.1">J5</text>
<text x="248.2" y="4.4">U2</text>
<text x="65.8" y="10.6">C1</text>
<text x="78.6" y="10.6">C2</text>
<text x="93.3" y="10.6">C3</text>
<text x="105.5" y="9.9">U1</text>
<text x="62.2" y="12.4">220uF/16V</text>
<text x="78.6" y="12.4">22uF</text>
<text x="93.3" y="12.4">0.1uF</text>
<text x="221.3" y="16">L1</text>
<text x="254.2" y="17.9">2.45-GHz Ant</text>
<text x="42" y="19.7">HEADER 2</text>
<text x="221.3" y="21.5">3.6nH</text>
<text x="238.8" y="27.1">C4</text>
<text x="238.8" y="29.2">1pF</text>
<text x="65.8" y="35.3">J3</text>
<text x="181.1" y="42.6">J2</text>
<text x="65.8" y="51.9">HEADER 4</text>
<text x="82" y="53.4" transform="rotate(-90 82 53.4)">R7</text>
<text x="82" y="58.7" transform="rotate(-90 82 58.7)">100K</text>
<text x="170.1" y="58.1">R6</text>
<text x="170.1" y="59.9">4.7K</text>
<text x="181.1" y="57.4">HEADER 3</text>
<text x="203" y="56.3">R5</text>
<text x="203" y="58.1">4.7K</text>
<text x="210.3" y="59.1">J4</text>
<text x="230.4" y="58.1">J6</text>
<text x="230.4" y="70.9">HEADER 1</text>
<text x="164.6" y="74.6">R9</text>
<text x="164.6" y="76.2">100K</text>
<text x="171.9" y="74.6">R10</text>
<text x="171.9" y="76.2">100K</text>
<text x="210.3" y="72">HEADER 2</text>
<text x="230.4" y="74.6">J7</text>
<text x="156.9" y="80.8" transform="rotate(-90 156.9 80.8)">R8</text>
<text x="105.7" y="90">CC3200MOD</text>
<text x="156.9" y="85.8" transform="rotate(-90 156.9 85.8)">2.7K</text>
<text x="230.4" y="87.4">HEADER 1</text>
<text x="43.1" y="92.9">D2</text>
<text x="43.1" y="95.1">LED</text>
<text x="56" y="92.9">D1</text>
<text x="56" y="95.1">LED</text>
<text x="230.4" y="92.9">J8</text>
<text x="43.1" y="105.7">R2</text>
<text x="43.1" y="107.9">75</text>
<text x="56" y="105.7">R1</text>
<text x="56" y="107.9">75</text>
<text x="82.1" y="102">R3</text>
<text x="82.1" y="103.7">4.7K</text>
<text x="151.8" y="104.8">J1</text>
<text x="230.4" y="105.7">HEADER 1</text>
<text x="95.1" y="113">SW PUSHBUTTON</text>
<text x="99.7" y="109.5">S1</text>
<text x="151.8" y="117.7">HEADER 2</text>
<text x="82.1" y="120.3">C5</text>
<text x="82.1" y="122">0.1uF</text>
<text x="104.2" y="122.1">100R</text>
<text x="106" y="120.3">R4</text>
</g>
<g font-size="1.6">
<text x="56.7" y="5.1">VCC_3.3V</text>
<text x="69.5" y="5.1">VCC_3.3V</text>
<text x="212.1" y="45.3">VCC_3.3V</text>
<text x="157.3" y="50.8">VCC_3.3V</text>
<text x="43.9" y="81.9">VCC_3.3V</text>
<text x="76.8" y="89.2">VCC_3.3V</text>
<text x="210.3" y="164.2">Title</text>
<text x="217.6" y="166">&lt;Title&gt;</text>
<text x="210.3" y="169.7">Size</text>
<text x="212.1" y="171.5">B</text>
<text x="217.6" y="169.7">Document</text>
<text x="217.6" y="171.5">&lt;Doc&gt;</text>
<text x="226.4" y="169.7">Number</text>
<text x="270.7" y="169.7">Rev</text>
<text x="272.5" y="171.5">&lt;RevCode&gt;</text>
<text x="210.3" y="175.2">Date:</text>
<text x="219.8" y="175.2">Thursday, March 30, 2017</text>
<text x="246.9" y="175.2">Sheet</text>
<text x="256" y="175.2">1</text>
<text x="261.5" y="175.2">of</text>
<text x="267" y="175.2">1</text>
</g>
<g font-size="1.6" fill="#004080">
<text x="254.2" y="10.6">GND</text>
<text x="252" y="14.6" transform="rotate(-90 252 14.6)">IN</text>
</g>
<g font-size="1.6" fill="#f00">
<text x="86.3" y="19.7">nReset</text>
<text x="150.3" y="30.3">UART0_TX</text>
<text x="150.3" y="32.1">UART0_RX</text>
<text x="166.8" y="46.7">UART0_TX</text>
<text x="166.8" y="48.6">UART0_RX</text>
<text x="154" y="63.6">nReady</text>
<text x="154" y="65.4">Switch</text>
<text x="155.8" y="61.8">nLink</text>
<text x="196" y="65.4">SOP2</text>
<text x="155.8" y="72.8">SOP2</text>
<text x="84.5" y="111.2">nReset</text>
<text x="137.5" y="109.3">Switch</text>
<text x="33.3" y="116.7">nReady</text>
<text x="46.1" y="118.5">nLink</text>
</g>
<text font-size="1.5" fill="#00f" x="71.9" y="12.4">+</text>
<text font-size="1.5" x="188.3" y="48.8">UART0</text>
<g font-size="1.3">
<text x="29.3" y="1.4">5</text>
<text x="84.1" y="1.4">4</text>
<text x="139" y="1.4">3</text>
<text x="193.8" y="1.4">2</text>
<text x="248.7" y="1.4">1</text>
<text x=".5" y="24.7">D</text>
<text x="276.6" y="24.7">D</text>
<text x=".5" y="68.2">C</text>
<text x="276.6" y="68.2">C</text>
<text x=".5" y="111.6">B</text>
<text x="276.6" y="111.6">B</text>
<text x=".5" y="155">A</text>
<text x="276.6" y="155">A</text>
<text x="29.3" y="177">5</text>
<text x="84.1" y="177">4</text>
<text x="139" y="177">3</text>
<text x="193.8" y="177">2</text>
<text x="248.7" y="177">1</text>
</g>
</svg>
